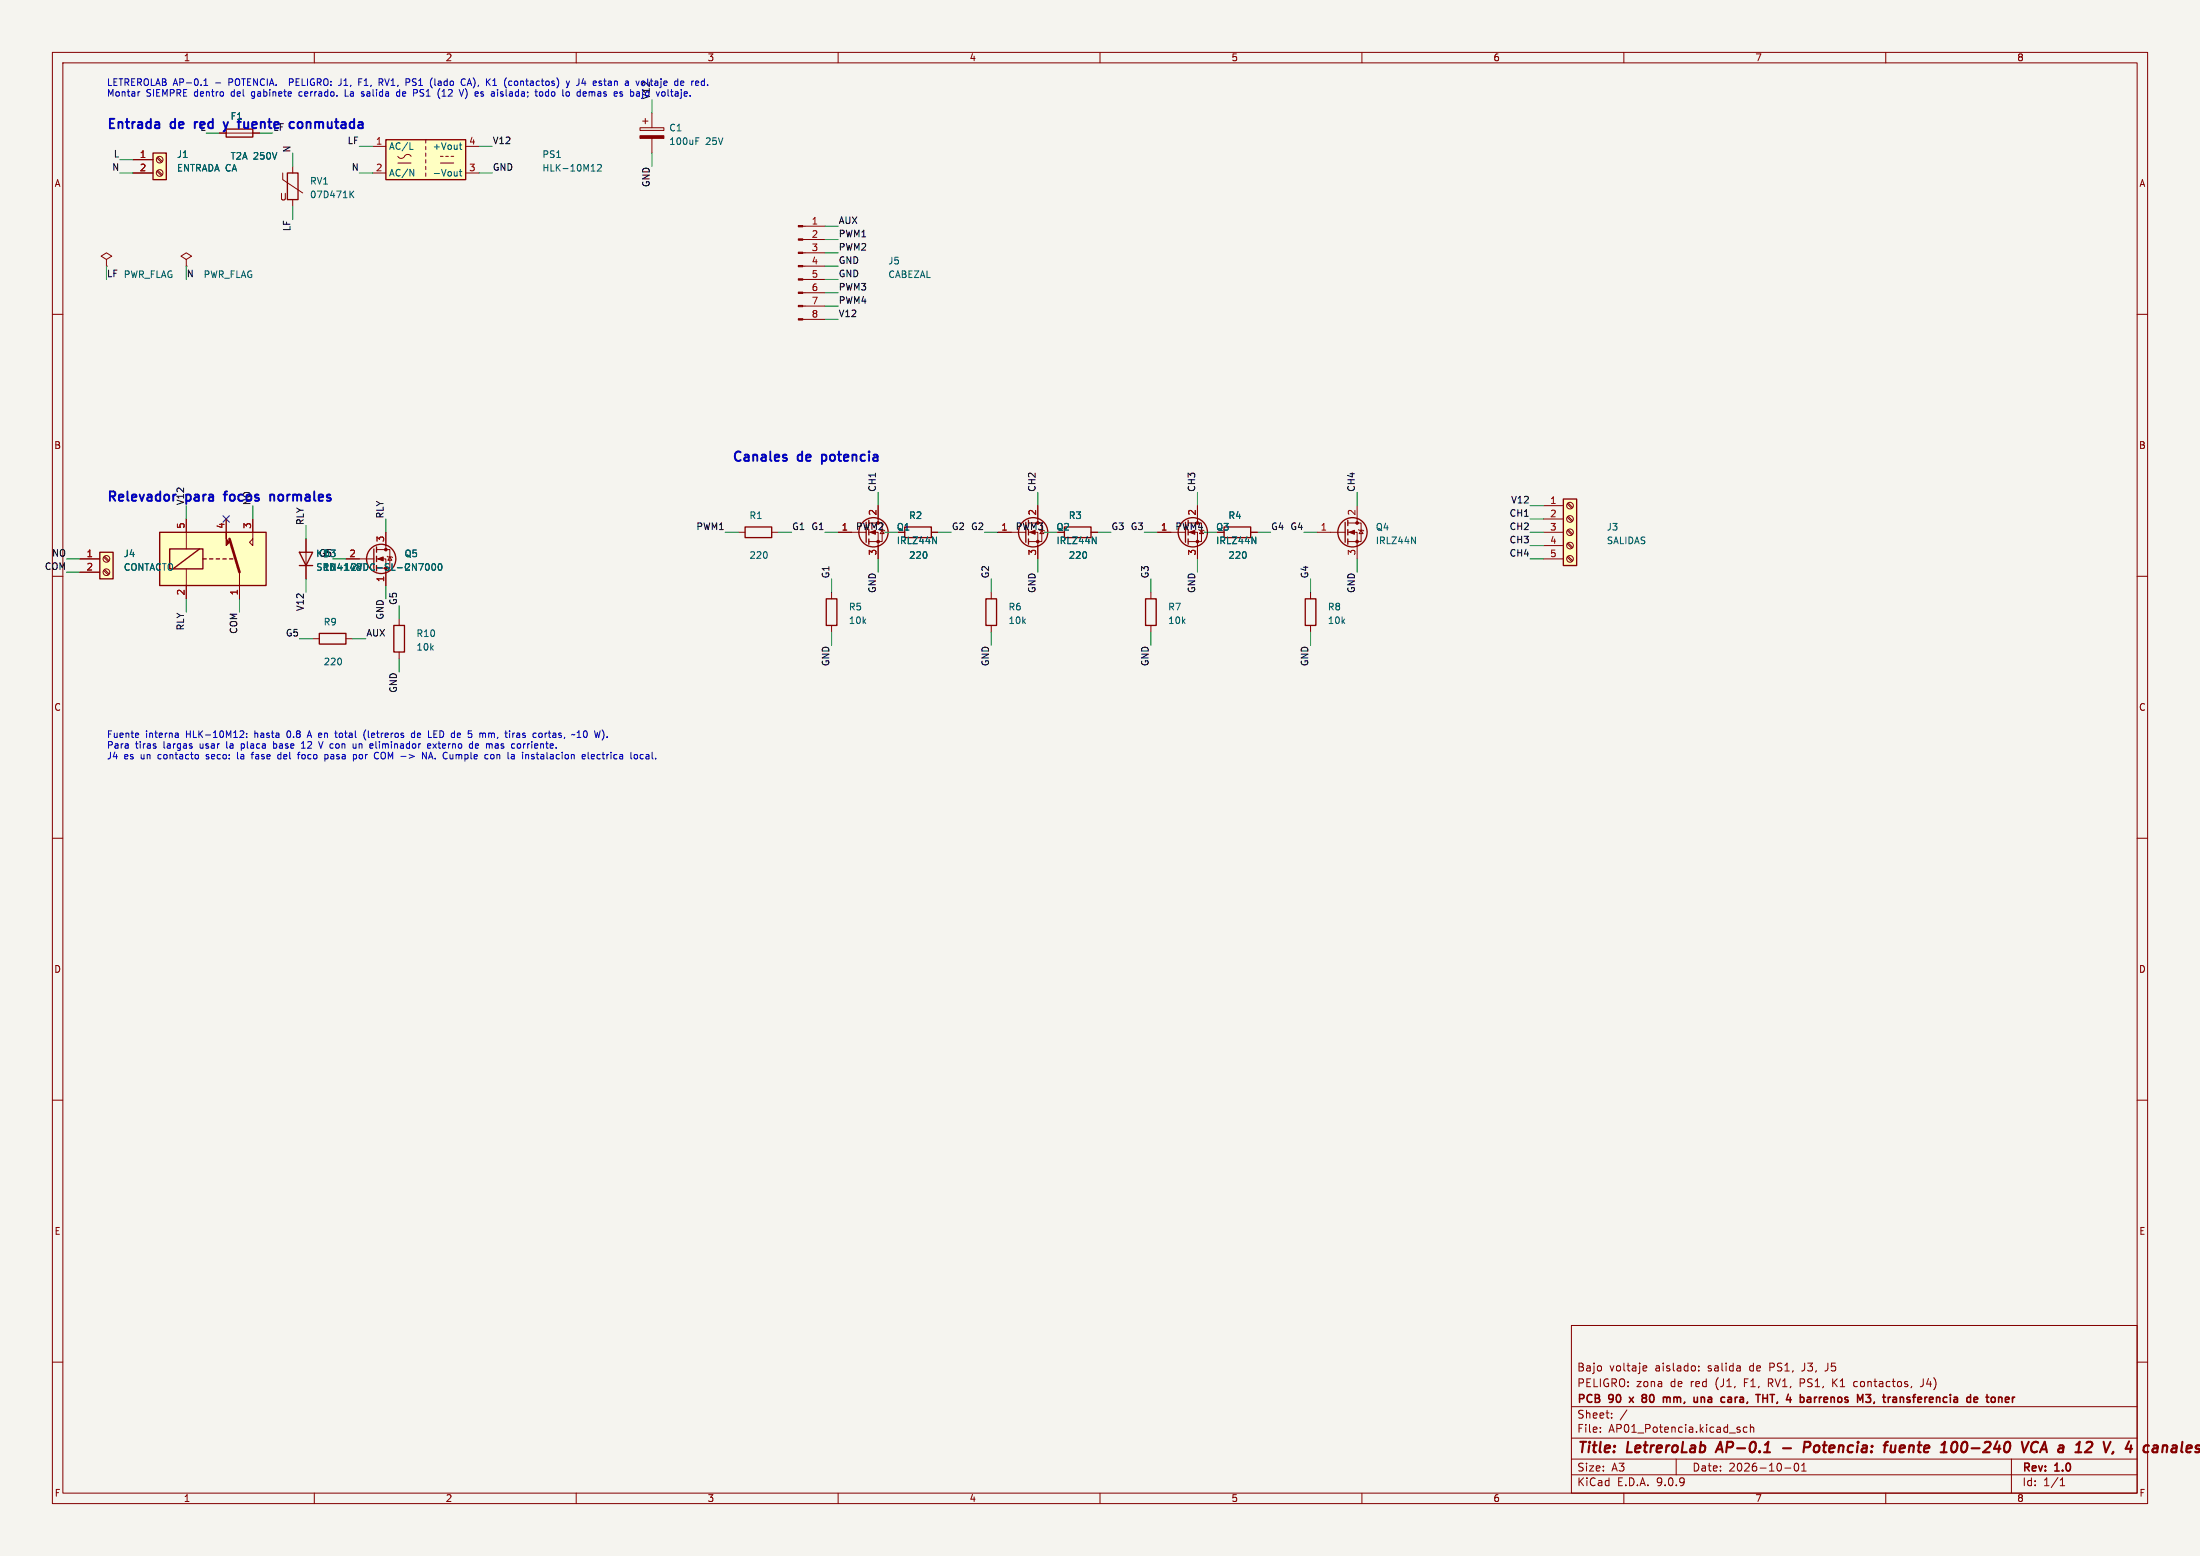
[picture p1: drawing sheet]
<svg xmlns="http://www.w3.org/2000/svg" width="420mm" height="297mm" viewBox="0 0 420 297" stroke-linecap="round" stroke-linejoin="round" font-family="sans-serif">
<path d="M0 0h420v297h-420z" fill="#f5f4ef" stroke="#f5f4ef" stroke-width=".19"/>
<g fill="none" stroke="#840000" stroke-width=".19">
<path d="M10 10h400v277h-400zM12 12h396v273h-396zM60 10v2M110 10v2M160 10v2M210 10v2M260 10v2M310 10v2M360 10v2M122.2 24.4h4.5v.5h-4.5zM122.7 23.1h1M123.2 22.6v1"/>
<path d="M124.5 21.6v2.8M124.5 26.4v2.8M10 60h2M408 60h2M10 110h2M141 101.6h1.2M147.3 101.6h1.3M408 110h2M10 160h2M408 160h2M10 210h2M408 210h2"/>
<path d="M300 253h108v32h-108zM10 260h2M300 278.5h108M300 274.5h108M300 268.5h108M305.5 273.2v.2M305.5 272.5v.1M307.7 270.5v.2M307.7 269.8v.1M310.6 269.1l-1.3 1.9M313.9 260.7l.4 .1 .1 .2-.7 .2M314.3 261.6l-.4 .1"/>
<path d="M320 278.5v3M324.3 261.5v.2M324.3 260.8v.1M331.8 272.9l.4 .1v.2l-.2 .2h-.3M331.8 272.4l.4 .1M333.5 272.5l-.4-.1-.3 .3 .1 .6h.6M334.2 272.5l.2-.1 .3 .1 .1 .9M334.2 271.9v1.5M342.7 279.4l.2-.1a.8 .8 0 0 1 .5 .7 .8 .8 0 0 1-.5 .8l-.2-.2-.2-.4zM343.7 264h.5M343.9 279.7l.5-.4v1.5M344.2 263.2h-.5v1.5"/>
<path d="M348.4 261.7h.1M349.9 263.2v1.5M350.1 263.8l.6 .9M350.7 263.2l-.8 .8M354.4 263.7l-.4 .1-.1 .2v.5l.5 .2M367.2 264.3a.48 .48 0 0 1-.6 .4M384 278.5v6.5M408 260h2M60 285v2M110 285v2M160 285v2M210 285v2"/>
<path d="M260 285v2M300 281.5h108M310 285v2M340.7 280.2h1.2M343.9 280.8h.9M360 285v2M393.3 283.6h.9M393.3 282.5l.4-.4v1.5"/>
</g>
<g fill="none" stroke="#840000" stroke-width=".4">
<path d="M328.4 275.2l-.9 2M340.4 276.4h1.5M344.4 276.3h.8a.55 .55 0 0 0 .4-.5 .55 .55 0 0 0-.3-.6h-.8l-.2 2M359.6 275.9h.8M360.3 275.2h.1M361 275.9v1.2a.57 .57 0 0 0 .7-.1M361.9 275.9l-.2 1.3M372.8 275.4a.46 .46 0 0 1 .5-.2 .46 .46 0 0 1 .3 .4 1.15 1.15 0 0 1-.7 1.6l-.2-.1a1.54 1.54 0 0 1 .1-1.7zM386 275.2l.4 2 .9-2M389.1 275.4a.88 .88 0 0 0-1 0 .88 .88 0 0 0-.4 .9 .69 .69 0 0 0 .3 .8 .69 .69 0 0 0 .9-.1M389.4 277.2l.9-2 .5 2M389.7 276.6h.9"/>
<path d="M401.6 275.2l.4 2 .9-2M405.8 276.5h1.2M412.9 275.9l-.1 1.3M413.2 275.9l-.3 .2M416.5 277.1l.2 .1M416.6 275.2l-.2 1.7"/>
</g>
<g fill="none" stroke="#840000" stroke-width=".3">
<path d="M311 266.7l.8 1M311.8 266.7l-.8 1M313.6 266.8h.2M313.6 267.6h.6M313.8 266.8h.2M313.8 266.8l-.2 .1M314 266.8l.2 .1M314.2 266.3l-.4-.1-.3 .3M314.2 266.8h-.2M317.8 266.7l.3 .1 .1 .1M318.2 266.9l.2-.2 .4 .1v.1M318.2 266.9v.8"/>
<path d="M324.8 266.7v1M325.3 266.8l-.3-.1-.2 .1M330 266.7h.3l.2 .2v.8M330.5 267.6l-.5 .1M330.5 267l-.5 .1M335.2 266.2h.8M335.6 266.2v1.5M336.5 266.2v1.5M336.5 266.9h.9M337.4 266.2v1.5M337.9 266.2h.9M338.3 266.2v1.5"/>
<path d="M344.3 266.8l.1 .2-.1 .6M347.3 266.7v1M347.8 266.7l-.3 .1-.2 .2M359.4 266.7h.6M364.1 267.1l.5 .2 .1 .2-.2 .2-.5-.1M364.1 266.8h.5M379.1 266.7h.6M379.4 267.6l.3 .1M380.3 266.8l.3-.1 .3 .3v.4l-.3 .3-.3-.1-.2-.2z"/>
</g>
<path d="M142.2 100.6h5.1v2h-5.1z" fill="none" stroke="#840000" stroke-width=".25"/>
<path d="M122.2 25.9h4.5v.5h-4.5z" fill="#840000" stroke="#840000" stroke-width=".19"/>
<path d="M132.9 26.9h.4M132.9 26.3h.6" fill="none" stroke="#006464" stroke-width=".19"/>
<path d="M29.2 29.2h2.5v5.1h-2.5z" fill="#ffffc2"/>
<path d="M29.2 29.2h2.5v5.1h-2.5z" fill="none" stroke="#840000" stroke-width=".25"/>
<g fill="none" stroke="#840000" stroke-width=".19">
<path d="M25.4 30.5h3.8M25.4 33h3.8M29.9 30.1l.9 .9M29.9 32.7l.9 .8M30.1 30l.9 .8M30.1 32.5l.9 .9"/>
<circle cx="30.5" cy="33" r=".63"/>
<circle cx="30.5" cy="30.5" r=".63"/>
</g>
<path d="M19 105.4h2.6v5.1h-2.6z" fill="#ffffc2"/>
<path d="M19 105.4h2.6v5.1h-2.6z" fill="none" stroke="#840000" stroke-width=".25"/>
<g fill="none" stroke="#840000" stroke-width=".19">
<path d="M20.3 49.5l1-.6-1-.6-1 .6 1 .6v1.3M20.3 50.8h.1M35.6 49.5l1-.6-1-.6-1.1 .6 1.1 .6v1.3M35.6 50.8h.1M15.2 106.7h3.8M15.2 109.2h3.8M19.8 106.3l.9 .9M19.8 108.9l.9 .8M20 106.2l.8 .8M20 108.7l.8 .9"/>
<circle cx="20.3" cy="106.7" r=".63"/>
<circle cx="20.3" cy="109.2" r=".63"/>
</g>
<path d="M298.4 95.3h2.6v12.7h-2.6z" fill="#ffffc2"/>
<g fill="none" stroke="#840000" stroke-width=".25">
<path d="M165.4 99.7v3.8M165.9 99.3v1M195.8 99.7v3.8M196.3 99.3v1M226.3 99.7v3.8M226.8 99.3v1M256.8 99.7v3.8M257.3 99.3v1M298.4 95.3h2.6v12.7h-2.6zM71.4 104.8v3.8M71.9 104.4v1M71.9 106.2v1"/>
<path d="M75.2 119.4h2v5.1h-2zM157.7 114.3h2.1v5.1h-2.1zM165.9 101.1v1M165.9 102.9v1M172.7 100.6h5.1v2h-5.1zM188.2 114.3h2v5.1h-2zM196.3 101.1v1M196.3 102.9v1M203.2 100.6h5.1v2h-5.1zM218.7 114.3h2v5.1h-2zM226.8 101.1v1M226.8 102.9v1"/>
<path d="M233.7 100.6h5.1v2h-5.1zM249.2 114.3h2v5.1h-2zM257.3 101.1v1M257.3 102.9v1M61 120.9h5v2h-5z"/>
<circle cx="72.8" cy="106.7" r="2.79"/>
<circle cx="166.8" cy="101.6" r="2.79"/>
<circle cx="197.2" cy="101.6" r="2.79"/>
<circle cx="227.7" cy="101.6" r="2.79"/>
<circle cx="258.2" cy="101.6" r="2.79"/>
</g>
<g fill="none" stroke="#840000" stroke-width=".19">
<path d="M153.3 43.2h4.2M153.3 45.7h4.2M153.3 48.3h4.2M153.3 50.8h4.2M153.3 53.3h4.2M153.3 55.9h4.2M153.3 58.4h4.2M153.3 61h4.2M165.9 99.8h2.5v3.6h-2.5M167.6 96.5v3.3M196.3 99.8h2.6v3.6h-2.6M198.1 96.5v3.3"/>
<path d="M226.8 99.8h2.6v3.6h-2.6M228.6 96.5v3.3M257.3 99.8h2.5v3.6h-2.5M259.1 96.5v3.3M294.6 96.5h3.8M294.6 99.1h3.8M299.2 96.2l.9 .8M299.2 98.7l.9 .9M299.4 96l.8 .9M299.4 98.6l.8 .8M66 106.7h5.4M71.9 104.9h2.5v3.6h-2.5"/>
<path d="M71.9 106.7h1.8v5.1M73.7 101.6v3.3M73.9 106.2l1 .2M74.4 106.3l.4 .6h-.8zM76.2 118.1v1.3M158.7 113v1.3M158.7 119.4v1.3M160 101.6h5.4M165.9 101.6h1.7v5.1M177.8 101.6h1.3M189.2 113v1.3M189.2 119.4v1.3"/>
<path d="M190.5 101.6h5.3M196.3 101.6h1.8v5.1M208.3 101.6h1.2M219.7 113v1.3M219.7 119.4v1.3M221 101.6h5.3M226.8 101.6h1.8v5.1M238.8 101.6h1.2M250.2 113v1.3M250.2 119.4v1.3M251.5 101.6h5.3M257.3 101.6h1.8v5.1"/>
<path d="M259.3 101.1l1 .2M259.8 101.2l.4 .7h-.7zM294.6 101.6h3.8M294.6 104.1h3.8M294.6 106.7h3.8M299.2 101.3l.9 .8M299.2 103.8l.9 .8M299.2 106.3l.9 .9M299.4 101.1l.8 .8M299.4 103.6l.8 .9M299.4 106.2l.8 .8M59.7 121.9h1.3"/>
<path d="M66 121.9h1.3M76.2 124.5v1.2"/>
<circle cx="299.7" cy="99.1" r=".63"/>
<circle cx="299.7" cy="96.5" r=".63"/>
<circle cx="299.7" cy="106.7" r=".63"/>
<circle cx="299.7" cy="101.6" r=".63"/>
<circle cx="299.7" cy="104.1" r=".63"/>
</g>
<g fill="#840000" stroke="#840000" stroke-width=".19">
<path d="M257.6 101.6l1-.4v.8z"/>
<path d="M227.1 101.6l1-.4v.8z"/>
<path d="M152.4 43.1h.9v.2h-.9z"/>
<path d="M152.4 45.6h.9v.2h-.9z"/>
<path d="M152.4 48.1h.9v.3h-.9z"/>
<path d="M152.4 50.7h.9v.2h-.9z"/>
<path d="M152.4 53.2h.9v.3h-.9z"/>
<path d="M152.4 55.8h.9v.2h-.9z"/>
<path d="M152.4 58.3h.9v.2h-.9z"/>
<path d="M152.4 60.8h.9v.3h-.9z"/>
<path d="M166.1 101.6l1-.4v.8z"/>
<path d="M196.6 101.6l1-.4v.8z"/>
<path d="M72.1 106.7l1.1-.4v.8z"/>
<circle cx="259.1" cy="99.8" r=".25"/>
<circle cx="259.1" cy="103.4" r=".25"/>
<circle cx="228.6" cy="103.4" r=".25"/>
<circle cx="167.6" cy="103.4" r=".25"/>
<circle cx="198.1" cy="103.4" r=".25"/>
<circle cx="73.7" cy="104.9" r=".25"/>
</g>
<path d="M83.8 107.7l.1-.1a.68 .68 0 0 1 .5 .6 .68 .68 0 0 1-.5 .7l-.1-.1M178 102.5l.8 1.3v-1.3M208.5 102.5l.8 1.3v-1.3M239 102.5l.7 1.3v-1.3M269.5 102.5l.7 1.3v-1.3" fill="none" stroke="#006464" stroke-width=".19"/>
<path d="M30.5 101.6h20.3v10.2h-20.3z" fill="#ffffc2"/>
<path d="M41.9 25.4h6.4M35.6 99.1v5.7M43.2 99.1v2.5M48.3 99.1v5l-.7-.6 .7-.6M35.6 108.6v5.7M45.7 109.2v5.1M58.4 102.9v7.6" fill="none" stroke="#840000" stroke-width=".19"/>
<path d="M43.2 24.6h5.1v1.6h-5.1zM30.5 101.6h20.3v10.2h-20.3zM32.4 104.8h6.3v3.8h-6.3zM38.1 104.8l-5.1 3.8M38.7 106.7h.7M40 106.7h.6M41.3 106.7h.6M42.5 106.7h.7M43.8 106.7h.6M57.1 105.4h2.6l-1.3 2.6zM57.1 108h2.6" fill="none" stroke="#840000" stroke-width=".25"/>
<path d="M43.8 102.9l1.9 6.3" fill="none" stroke="#840000" stroke-width=".51"/>
<path d="M43.2 101.6v1.3l.6 .6-.6 .6z" fill="#840000" stroke="#840000" stroke-width=".19"/>
<path d="M75.9 108.4h.9" fill="none" stroke="#006464" stroke-width=".19"/>
<path d="M73.7 26.7h15.2v7.6h-15.2z" fill="#ffffc2"/>
<path d="M54.9 33h2v5.1h-2zM73.7 26.7h15.2v7.6h-15.2z" fill="none" stroke="#840000" stroke-width=".25"/>
<g fill="none" stroke="#840000" stroke-width=".19">
<path d="M25.4 33h3.8M25.4 30.5h3.8M41.9 25.4h1.3M54 33v1.3l3.8 2.5M55.9 31.8v1.2M55.9 38.1v1.3M71.1 27.9h2.6M71.1 33h2.6M75.9 29.8a.83 .83 0 0 0 .9 .4 .83 .83 0 0 0 .6-.6 .73 .73 0 0 1 1.1 .2M75.9 31.1h2.6M81.3 26.7v.6M81.3 27.9v.7"/>
<path d="M81.3 29.2v.6M81.3 30.5v.6M81.3 31.8v.6M81.3 33v.7M84.1 31.1h2.5M84.1 29.8h.5M85.1 29.8h.5M86.1 29.8h.5M88.9 27.9h2.5M88.9 33h2.5M35.6 99.1v2.5M43.2 99.1v2.5"/>
<path d="M48.3 99.1v2.5M167.6 96.5v2.6M198.1 96.5v2.6M228.6 96.5v2.6M15.2 106.7h3.8M15.2 109.2h3.8M35.6 111.8v2.5M45.7 111.8v2.5M58.4 102.9v2.5M58.4 108v2.5M66 106.7h2.6M73.7 101.6v2.5"/>
<path d="M73.7 109.2v2.6M160 101.6h2.6M167.6 104.1v2.6M177.8 101.6h1.3M190.5 101.6h2.5M198.1 104.1v2.6M208.3 101.6h1.2M221 101.6h2.5M228.6 104.1v2.6M238.8 101.6h1.2"/>
</g>
<g fill="none" stroke="#006464" stroke-width=".19">
<path d="M67 37l.5 .7M67.5 36.5l-.7 .7M78.3 28.5h.6M78.3 32.3l.7 1.3v-1.3M87.7 27.7h.5M87.7 32.8h.5M87.9 27.2v1.1l.3 .2M87.9 32.3v1.1l.3 .2M112.9 32.7h.7M114.1 31.5l.5-.1 .2 .4-.8 .9h.8M75.9 108.4h.9M83.8 107.7l.1-.1a.68 .68 0 0 1 .5 .6 .68 .68 0 0 1-.5 .7l-.1-.1"/>
<path d="M178 102.5l.8 1.3v-1.3M208.5 102.5l.8 1.3v-1.3M239 102.5l.7 1.3v-1.3"/>
</g>
<g fill="none" stroke="#009600" stroke-width=".19">
<path d="M124.5 19.1v2.5M22.9 30.5h2.5M22.9 33h2.5M55.9 29.2v2.6M55.9 39.4v2.5M68.6 33h2.5M68.6 27.9h2.5M91.4 33h2.6M91.4 27.9h2.6M124.5 29.2v2.6M20.3 50.8v2.5M35.6 50.8v2.5"/>
<path d="M157.5 58.4h2.5M157.5 55.9h2.5M157.5 53.3h2.5M157.5 50.8h2.5M157.5 45.7h2.5M157.5 43.2h2.5M157.5 48.3h2.5M157.5 61h2.5M35.6 96.5v2.6M48.3 96.5v2.6M73.7 99.1v2.5M167.6 94v2.5"/>
<path d="M198.1 94v2.5M228.6 94v2.5M259.1 94v2.5M292.1 99.1h2.5M292.1 96.5h2.5M12.7 109.2h2.5M12.7 106.7h2.5M35.6 114.3v2.5M45.7 114.3v2.5M58.4 100.3v2.6M58.4 110.5v2.5M63.5 106.7h2.5"/>
<path d="M73.7 111.8v2.5M76.2 115.6v2.5M138.4 101.6h2.6M148.6 101.6h2.5M157.5 101.6h2.5M158.7 110.5v2.5M167.6 106.7v2.5M168.9 101.6h2.5M179.1 101.6h2.5M188 101.6h2.5M189.2 110.5v2.5M198.1 106.7v2.5"/>
<path d="M199.4 101.6h2.5M209.5 101.6h2.6M218.4 101.6h2.6M219.7 110.5v2.5M228.6 106.7v2.5M229.9 101.6h2.5M240 101.6h2.6M248.9 101.6h2.6M250.2 110.5v2.5M259.1 106.7v2.5M292.1 101.6h2.5M292.1 106.7h2.5"/>
<path d="M292.1 104.1h2.5M57.1 121.9h2.6M67.3 121.9h2.5M76.2 125.7v2.6M158.7 120.7v2.5M189.2 120.7v2.5M219.7 120.7v2.5M250.2 120.7v2.5"/>
</g>
<path d="M42.6 98.5l1.2 1.2M43.8 98.5l-1.2 1.2" fill="none" stroke="#000084" stroke-width=".19"/>
<g fill="none" stroke="#0000c2" stroke-width=".36">
<path d="M21.8 22.7h-.8v1.8M24.2 22.7v1.5M28.8 22.7v1.8M33.4 22.7v1.8M37.2 23.3v1.2M37.3 23.4l-.1 .2M40.6 22.7v1.8M42.7 23.3l.4 1.2M43.1 24.5l-.2 .4-.2 .2M43.5 23.3l-.4 1.2M45.6 22.9v1.6M46.6 23.3v.9l.1 .2 .4 .1"/>
<path d="M51.4 22.7v1.5M56 23.3l.1 .1M56.1 24.4l-.1 .1M57.6 23.4l-.4-.1-.4 .3v.5l.2 .3h.6M64.2 22.7v1.5M67.6 22.7v1.8M21.9 94l-.2-.2h-.7v1.8M24.3 93.8v1.5M30.6 93.8v1.8M33.4 94.4l-.2 .1M42.7 94.4h.7M43.4 93.8l-.4 .1-.1 .2"/>
<path d="M51.6 94.6l.2-.2 .5 .1 .1 1.1M51.6 94.4v1.2M60 93.8v1.5M141.4 86.3h-.1a.65 .65 0 0 0-.8 .1M147.1 86.2v1.5M150 87.4l.2 .2-.2 .4M150 86.8l.1 .1M153.1 86.2v1.8M156.9 86.8v1.8M156.9 87.9l.2 .1M157.1 86.8l-.2 .1M160.2 86.2v1.5"/>
<path d="M165.9 86.2v.1"/>
</g>
<g fill="none" stroke="#0000c2" stroke-width=".19">
<path d="M26.7 17.5l-.3 .1M38.9 16.3h.8M38.9 15.4l.4-.4v1.3M55.3 15.7h.4M55.7 15h-.4v1.3M57.3 17.5l-.2 .3v.3l.2 .3M65.1 16.1l-.5 .2M65.9 17.1v1.3h.6M68.5 15.6h.4M69.1 15h-.6v1.3M69.2 17.9l.3 .2M69.5 18.2l-.4 .2"/>
<path d="M72.4 15h.5l.2 .3-.1 .3-.6 .1M72.7 15.7l.4 .6M75.8 17.6l-.1 .2 .1 .4 .1 .2 .4-.1M76.3 17.1v1.3M77.5 15h.5l.2 .3-.1 .3-.6 .1M79.7 17.3l-.1 .3-.2 .2M83 15v1.1l.2 .2M84.4 18.4h.7M88.3 15.1l.5 .1M88.5 17.1l-.4 1.3M88.8 16.9l.3 .5M88.8 16.2l-.5 .1"/>
<path d="M89.1 18.3l-.3 .5M89.3 15.9h.6M89.6 15l-.4 1.3M91.8 17.9l.5 .1M92.3 18.3l-.4 .1M94.1 16.3h.7M94.4 15l-.3 .4M97.2 16.3h.5M97.2 15.5h.5M103 17.6v.5l.2 .3 .3-.1 .1-.2v-.5M104.2 17.6v.6M108.1 15.5l.3 .8"/>
<path d="M108.4 16.3l-.3 .4M108.7 15.5l-.3 .8M110 16.3h.2M110.5 15v.9M111.4 15l-.3 .9M112.5 17.5v.9M112.5 17.6h.1M115.2 15.5h.5M115.4 15v1.1l.3 .2M120.4 17.1v1.3M121.4 15.5l.3 .8 .3-.8M123.7 15v1.1"/>
<path d="M127.5 18.2l.2 .2M128.2 17.1v1.1l.2 .2M130.4 15.5l.1 .3-.6 .1M130.5 16.3h-.1M135.1 16.2v.1M26.3 139.9l.2 .3-.6 .1M33.6 139.9l.4 .1v.8M45.9 139.6l.4-.1 .2 .4-.7 .9h.7M47.1 140v.1M59.1 139.5l-.5 1.3M63.9 139.9h.5M69.8 139.3a1.46 1.46 0 0 0 0 2"/>
<path d="M79.1 140l-.3-.1-.3 .3 .2 .5h.4M79.1 139.5v1.3M83.4 139.5h-.6v1.3h.6M93.3 139.9v.9M93.4 140h-.1M96.6 139.5v1.1M97.3 139.5v.1M97.9 139.9v.9M98.3 139.9l-.4 .3M110.2 139.9l.3-.4v1.3M111.7 139.5a.79 .79 0 0 0 0 1.3M26.4 140.7l-.1 .1"/>
<path d="M29.7 142.5v.3M34 140.7l-.4 .1M34 140.2l-.4 .1M36.6 142.5v.3M37.7 144l.2 .3v.3l-.2 .3M45.3 143.6v1.1l.2 .2M46.1 142v1.2M46.1 142.8h.1M46.2 142h-.1M47.1 140.7v.1M48.1 143.8v1.1M52.2 141.5v1.3"/>
<path d="M52.2 142.8h.4M52.6 142h-.4M53.6 144.1l-.3-.1-.3 .3 .1 .5h.5M56.8 144h.4M57.6 142.8h.7M57.8 141.7l-.2 .2M57.9 141.5v1.3M58.8 140.4h.6M60.8 141.5l.4 1.3 .5-1.3M62 144.1l.4-.1 .2 .3-.1 .5h-.5M64.1 140.7l.3 .1M67.8 144l.3 .3v.3l-.3 .3"/>
<path d="M68 142v.8M68 142.7l-.2 .1M68.6 144.1v.6M71.8 141.5v1.1l.1 .2M72 143.6l-.4 .2M72.8 143.8a.98 .98 0 0 0 .1 1M80.7 143.6l.7 1.3v-1.3M81.6 142.4l.6-.1v-.3h-.4l-.2 .2 .1 .6h.5M81.8 144.9l.4-1.3 .4 1.3M81.9 144.5h.6M82.6 142l.7 .8M82.8 140.1h.5"/>
<path d="M83.3 142l-.7 .8M86.5 144v.9M86.5 144.7l-.2 .2M90.1 142h.1M90.2 141.5v1.3M90.2 142.8h-.1M91.4 142.2l-.2-.2-.4 .2v.6h.5M91.4 142.3l-.6 .1M93.7 144.1l.4-.1 .2 .3-.1 .5-.3 .1-.2-.2M95 142.3h-.3l-.2 .2 .1 .3h.4M97 143.6v1.1M99.2 142l.2 .2v.4l-.2 .2"/>
<path d="M101.6 144.4l.3 .1 .1 .2-.4 .2M101.6 144l.3 .1M102.8 140.2l.3-.3 .3 .1 .1 .2-.1 .5-.3 .1-.3-.3M110.2 140.8h.7M111.6 144l.1 .3-.6 .1M111.7 144.8l-.1 .1M112.3 143.6v1.1l.2 .2M112.9 144.4l.6-.1-.1-.2-.3-.1-.2 .2v.6h.5M115.9 140.7v.1M121.6 144.1l.1 .2-.1 .5M122.8 144.1l-.4-.1-.2 .3 .1 .5h.5M123.5 144l-.2 .1"/>
<path d="M123.5 144.4l-.2 .2 .2 .3"/>
</g>
<g font-size="2.8" fill="#840000">
<text x="301" y="277.9">Title:</text>
<text x="310.6" y="277.9">LetreroLab</text>
<text x="328.7" y="277.9">AP-0.1</text>
<text x="346.8" y="277.9">Potencia:</text>
<text x="363" y="277.9">fuente</text>
<text x="374.6" y="277.9">100-240</text>
<text x="390.9" y="277.9">VCA a</text>
<text x="402.8" y="277.9">12</text>
<text x="408.9" y="277.9">V,</text>
<text x="413.9" y="277.9">4</text>
<text x="418.1" y="277.9">ca</text>
</g>
<g font-size="2.5" fill="#0000c2">
<text x="20.3" y="25.5">Entrada</text>
<text x="32.7" y="25.5">de</text>
<text x="38" y="25.5">red</text>
<text x="58.3" y="25.5">conmutada</text>
<text x="139.7" y="89">Canales</text>
<text x="152.4" y="89">de</text>
<text x="157.7" y="89">potencia</text>
<text x="20.3" y="96.6">Relevador</text>
<text x="35.6" y="96.6">para</text>
<text x="43.7" y="96.6">focos</text>
<text x="53.1" y="96.6">normales</text>
</g>
<text font-size="2.5" fill="#840000" x="47.8" y="25.5">fuente</text>
<g font-size="2.1" fill="#840000">
<text x="301" y="262">Bajo</text>
<text x="307.2" y="262">voltaje</text>
<text x="316" y="262">aislado:</text>
<text x="326.2" y="262">salida</text>
<text x="334.3" y="262">de</text>
<text x="338.2" y="262">PS1,</text>
<text x="344.6" y="262">J3,</text>
<text x="349.2" y="262">J5</text>
<text x="301" y="268.2">PCB</text>
<text x="301" y="265">PELIGRO:</text>
<text x="307.2" y="268.2">90</text>
<text x="311.8" y="268.2">x</text>
<text x="312.4" y="265">zona</text>
<text x="314.8" y="268.2">80</text>
<text x="318.9" y="265">de</text>
<text x="319.4" y="268.2">mm,</text>
<text x="322.9" y="265">red</text>
<text x="325.8" y="268.2">una</text>
<text x="327.8" y="265">(J1,</text>
<text x="331.7" y="268.2">cara,</text>
<text x="333.3" y="265">F1,</text>
<text x="338.1" y="265">RV1,</text>
<text x="339" y="268.2">THT,</text>
<text x="344.3" y="265">PS1,</text>
<text x="345.4" y="268.2">4</text>
<text x="348.5" y="268.2">barrenos</text>
<text x="350.7" y="265">K1</text>
<text x="354.9" y="265">contactos,</text>
<text x="360.1" y="268.2">M3,</text>
<text x="365.7" y="268.2">transferencia</text>
<text x="367.8" y="265">J4)</text>
<text x="382.2" y="268.2">de</text>
<text x="301" y="273.7">File:</text>
<text x="301" y="271">Sheet:</text>
<text x="307.1" y="273.7">AP01_Potencia.kicad_sch</text>
<text x="301" y="281.1">Size:</text>
<text x="307.6" y="281.1">A3</text>
<text x="323" y="281.1">Date:</text>
<text x="330" y="281.1">2026-10-01</text>
<text x="386" y="281.3">Rev:</text>
<text x="392.4" y="281.3">1.0</text>
<text x="301" y="283.9">KiCad</text>
<text x="308.7" y="283.9">E.D.A.</text>
<text x="316.3" y="283.9">9.0.9</text>
<text x="386" y="283.9">Id:</text>
<text x="390.1" y="283.9">1/1</text>
</g>
<g font-size="1.8" fill="#840000">
<text x="35" y="11.9">1</text>
<text x="85" y="11.9">2</text>
<text x="135" y="11.9">3</text>
<text x="185" y="11.9">4</text>
<text x="235" y="11.9">5</text>
<text x="285" y="11.9">6</text>
<text x="335" y="11.9">7</text>
<text x="385" y="11.9">8</text>
<text x="10.3" y="35.9">A</text>
<text x="408.3" y="35.9">A</text>
<text x="53.3" y="38.5">U</text>
<text x="10.3" y="85.9">B</text>
<text x="408.2" y="85.9">B</text>
<text x="171.1" y="101.5">Q1</text>
<text x="201.6" y="101.5">Q2</text>
<text x="232.1" y="101.5">Q3</text>
<text x="10.3" y="135.9">C</text>
<text x="408.2" y="135.9">C</text>
<text x="10.3" y="185.9">D</text>
<text x="408.2" y="185.9">D</text>
<text x="10.3" y="235.9">E</text>
<text x="408.3" y="235.9">E</text>
<text x="10.3" y="285.9">F</text>
<text x="35" y="286.9">1</text>
<text x="85" y="286.9">2</text>
<text x="135" y="286.9">3</text>
<text x="185" y="286.9">4</text>
<text x="235" y="286.9">5</text>
<text x="285" y="286.9">6</text>
<text x="335" y="286.9">7</text>
<text x="385" y="286.9">8</text>
<text x="408.3" y="285.9">F</text>
</g>
<g font-size="1.8" fill="#0000c2">
<text x="20.3" y="16.7">LETREROLAB AP-0.1</text>
<text x="41.2" y="16.7">-</text>
<text x="43.9" y="16.7">POTENCIA.</text>
<text x="55.9" y="16.7">PELIGRO:</text>
<text x="65.6" y="16.7">J1,</text>
<text x="69.5" y="16.7">F1,</text>
<text x="73.6" y="16.7">RV1,</text>
<text x="78.9" y="16.7">PS1</text>
<text x="83.8" y="16.7">(lado</text>
<text x="89.9" y="16.7">CA),</text>
<text x="94.9" y="16.7">K1</text>
<text x="98.6" y="16.7">(contactos)</text>
<text x="110.7" y="16.7">y</text>
<text x="112.8" y="16.7">J4</text>
<text x="116.2" y="16.7">estan</text>
<text x="122.5" y="16.7">a</text>
<text x="124.8" y="16.7">voltaje</text>
<text x="132.3" y="16.7">de</text>
<text x="20.3" y="18.8">Montar</text>
<text x="27.9" y="18.8">SIEMPRE</text>
<text x="37.2" y="18.8">dentro</text>
<text x="44.4" y="18.8">del</text>
<text x="48.5" y="18.8">gabinete</text>
<text x="57.7" y="18.8">cerrado.</text>
<text x="66.7" y="18.8">La</text>
<text x="70.1" y="18.8">salida</text>
<text x="77" y="18.8">de</text>
<text x="80.4" y="18.8">PS1</text>
<text x="85.2" y="18.8">(12</text>
<text x="89.7" y="18.8">V)</text>
<text x="92.8" y="18.8">es</text>
<text x="96.1" y="18.8">aislada;</text>
<text x="104.7" y="18.8">todo</text>
<text x="110.1" y="18.8">lo</text>
<text x="113.1" y="18.8">demas</text>
<text x="120.4" y="18.8">es</text>
<text x="123.6" y="18.8">bajo</text>
<text x="124.1" y="19.1" transform="rotate(-90 124.1 19.1)">V12</text>
<text x="128.9" y="18.8">voltaje.</text>
<text x="38.1" y="25.1">L</text>
<text x="52.1" y="25.1">LF</text>
<text x="35.2" y="96.5" transform="rotate(-90 35.2 96.5)">V12</text>
<text x="47.9" y="96.5" transform="rotate(-90 47.9 96.5)">NO</text>
<text x="20.3" y="141.2">Fuente</text>
<text x="20.3" y="143.2">Para</text>
<text x="25.8" y="143.2">tiras</text>
<text x="27.8" y="141.2">interna</text>
<text x="31.3" y="143.2">largas</text>
<text x="35.6" y="141.2">HLK-10M12:</text>
<text x="38.4" y="143.2">usar</text>
<text x="43.7" y="143.2">la</text>
<text x="46.7" y="143.2">placa</text>
<text x="48.9" y="141.2">hasta</text>
<text x="53" y="143.2">base</text>
<text x="55.2" y="141.2">0.8</text>
<text x="58.6" y="143.2">12</text>
<text x="59.4" y="141.2">A en</text>
<text x="62.2" y="143.2">V con</text>
<text x="65.1" y="141.2">total</text>
<text x="69" y="143.2">un</text>
<text x="70.7" y="141.2">(letreros</text>
<text x="72.5" y="143.2">eliminador</text>
<text x="80" y="141.2">de</text>
<text x="83.4" y="141.2">LED de</text>
<text x="83.7" y="143.2">externo</text>
<text x="91.5" y="141.2">5</text>
<text x="91.9" y="143.2">de</text>
<text x="93.8" y="141.2">mm,</text>
<text x="95.3" y="143.2">mas</text>
<text x="99" y="141.2">tiras</text>
<text x="100.4" y="143.2">corriente.</text>
<text x="104.5" y="141.2">cortas,</text>
<text x="112.2" y="141.2">~10</text>
<text x="20.3" y="145.3">J4</text>
<text x="23.7" y="145.3">es</text>
<text x="27" y="145.3">un</text>
<text x="30.4" y="145.3">contacto</text>
<text x="39.8" y="145.3">seco:</text>
<text x="45.9" y="145.3">la</text>
<text x="48.9" y="145.3">fase</text>
<text x="54.1" y="145.3">del</text>
<text x="58.2" y="145.3">foco</text>
<text x="63.5" y="145.3">pasa</text>
<text x="69.1" y="145.3">por</text>
<text x="73.4" y="145.3">COM -&gt;</text>
<text x="82.9" y="145.3">NA.</text>
<text x="87.1" y="145.3">Cumple</text>
<text x="95.3" y="145.3">con</text>
<text x="99.8" y="145.3">la</text>
<text x="102.8" y="145.3">instalacion</text>
<text x="114.4" y="145.3">electrica</text>
<text x="123.9" y="145.3">local.</text>
</g>
<g font-size="1.8" fill="#006464">
<text x="43.9" y="23.1">F1</text>
<text x="74.2" y="28.8">AC/L</text>
<text x="82.5" y="28.8">+Vout</text>
<text x="127.7" y="25.3">C1</text>
<text x="127.7" y="27.9">100uF</text>
<text x="134.7" y="27.9">25V</text>
<text x="33.7" y="30.3">J1</text>
<text x="33.7" y="32.9">ENTRADA CA</text>
<text x="43.9" y="30.7">T2A 250V</text>
<text x="59.1" y="35.4">RV1</text>
<text x="74.2" y="33.9">AC/N</text>
<text x="82.5" y="33.9">-Vout</text>
<text x="103.4" y="30.3">PS1</text>
<text x="103.4" y="32.9">HLK-10M12</text>
<text x="59.1" y="38">07D471K</text>
<text x="38.8" y="53.3">PWR_FLAG</text>
<text x="169.5" y="50.7">J5</text>
<text x="169.5" y="53.3">CABEZAL</text>
<text x="143" y="99.3">R1</text>
<text x="173.5" y="99.3">R2</text>
<text x="203.9" y="99.3">R3</text>
<text x="234.4" y="99.3">R4</text>
<text x="262.5" y="101.5">Q4</text>
<text x="306.6" y="101.5">J3</text>
<text x="23.5" y="106.5">J4</text>
<text x="60.3" y="106.5">K1</text>
<text x="61.6" y="106.5">D3</text>
<text x="77.1" y="106.5">Q5</text>
<text x="143" y="106.9">220</text>
<text x="171.1" y="104.1">IRLZ44N</text>
<text x="173.5" y="106.9">220</text>
<text x="201.6" y="104.1">IRLZ44N</text>
<text x="203.9" y="106.9">220</text>
<text x="232.1" y="104.1">IRLZ44N</text>
<text x="234.4" y="106.9">220</text>
<text x="262.5" y="104.1">IRLZ44N</text>
<text x="306.6" y="104.1">SALIDAS</text>
<text x="23.5" y="109.1">CONTACTO</text>
<text x="60.3" y="109.1">SRD-12VDC-SL-C</text>
<text x="61.6" y="109.1">1N4148</text>
<text x="77.1" y="109.1">2N7000</text>
<text x="61.7" y="119.6">R9</text>
<text x="162" y="116.7">R5</text>
<text x="162" y="119.3">10k</text>
<text x="192.4" y="116.7">R6</text>
<text x="192.4" y="119.3">10k</text>
<text x="222.9" y="116.7">R7</text>
<text x="222.9" y="119.3">10k</text>
<text x="253.4" y="116.7">R8</text>
<text x="253.4" y="119.3">10k</text>
<text x="79.4" y="124.4">10k</text>
<text x="79.4" y="121.8">R10</text>
<text x="61.7" y="127.2">220</text>
</g>
<g font-size="1.8" fill="#0f0f0f">
<text x="55.5" y="29.2" transform="rotate(-90 55.5 29.2)">N</text>
<text x="66.3" y="27.6">LF</text>
<text x="94" y="27.6">V12</text>
<text x="21.3" y="32.7">N</text>
<text x="21.6" y="30.1">L</text>
<text x="67" y="32.7">N</text>
<text x="94" y="32.7">GND</text>
<text x="124.1" y="35.8" transform="rotate(-90 124.1 35.8)">GND</text>
<text x="55.5" y="44.2" transform="rotate(-90 55.5 44.2)">LF</text>
<text x="160" y="45.4">PWM1</text>
<text x="160" y="42.8">AUX</text>
<text x="160" y="47.9">PWM2</text>
<text x="20.3" y="53">LF PWR_FLAG</text>
<text x="35.6" y="53">N</text>
<text x="160" y="50.5">GND</text>
<text x="160" y="53">GND</text>
<text x="160" y="55.5">PWM3</text>
<text x="160" y="58.1">PWM4</text>
<text x="160" y="60.6">V12</text>
<text x="167.3" y="94" transform="rotate(-90 167.3 94)">CH1</text>
<text x="197.8" y="94" transform="rotate(-90 197.8 94)">CH2</text>
<text x="228.3" y="94" transform="rotate(-90 228.3 94)">CH3</text>
<text x="258.7" y="94" transform="rotate(-90 258.7 94)">CH4</text>
<text x="58.1" y="100.3" transform="rotate(-90 58.1 100.3)">RLY</text>
<text x="73.3" y="99.1" transform="rotate(-90 73.3 99.1)">RLY</text>
<text x="132.8" y="101.3">PWM1</text>
<text x="151.1" y="101.3">G1</text>
<text x="154.8" y="101.3">G1</text>
<text x="163.3" y="101.3">PWM2</text>
<text x="181.6" y="101.3">G2</text>
<text x="185.3" y="101.3">G2</text>
<text x="193.8" y="101.3">PWM3</text>
<text x="212.1" y="101.3">G3</text>
<text x="215.8" y="101.3">G3</text>
<text x="224.3" y="101.3">PWM4</text>
<text x="242.6" y="101.3">G4</text>
<text x="246.2" y="101.3">G4</text>
<text x="288.1" y="101.3">CH2</text>
<text x="288.1" y="98.7">CH1</text>
<text x="288.4" y="96.2">V12</text>
<text x="9.8" y="106.3">NO</text>
<text x="288.1" y="103.8">CH3</text>
<text x="288.1" y="106.3">CH4</text>
<text x="8.4" y="108.9">COM</text>
<text x="158.4" y="110.5" transform="rotate(-90 158.4 110.5)">G1</text>
<text x="167.3" y="113.3" transform="rotate(-90 167.3 113.3)">GND</text>
<text x="188.9" y="110.5" transform="rotate(-90 188.9 110.5)">G2</text>
<text x="197.8" y="113.3" transform="rotate(-90 197.8 113.3)">GND</text>
<text x="219.4" y="110.5" transform="rotate(-90 219.4 110.5)">G3</text>
<text x="228.3" y="113.3" transform="rotate(-90 228.3 113.3)">GND</text>
<text x="249.8" y="110.5" transform="rotate(-90 249.8 110.5)">G4</text>
<text x="258.7" y="113.3" transform="rotate(-90 258.7 113.3)">GND</text>
<text x="58.1" y="116.7" transform="rotate(-90 58.1 116.7)">V12</text>
<text x="73.3" y="118.4" transform="rotate(-90 73.3 118.4)">GND</text>
<text x="75.9" y="115.6" transform="rotate(-90 75.9 115.6)">G5</text>
<text x="35.2" y="120.4" transform="rotate(-90 35.2 120.4)">RLY</text>
<text x="45.4" y="121.1" transform="rotate(-90 45.4 121.1)">COM</text>
<text x="54.5" y="121.6">G5</text>
<text x="69.8" y="121.6">AUX</text>
<text x="158.4" y="127.3" transform="rotate(-90 158.4 127.3)">GND</text>
<text x="188.9" y="127.3" transform="rotate(-90 188.9 127.3)">GND</text>
<text x="219.4" y="127.3" transform="rotate(-90 219.4 127.3)">GND</text>
<text x="249.8" y="127.3" transform="rotate(-90 249.8 127.3)">GND</text>
<text x="75.9" y="132.3" transform="rotate(-90 75.9 132.3)">GND</text>
</g>
<g font-size="1.8" fill="#a90000">
<text x="71.7" y="27.7">1</text>
<text x="89.5" y="27.7">4</text>
<text x="26.6" y="30.2">1</text>
<text x="26.6" y="32.8">2</text>
<text x="71.7" y="32.8">2</text>
<text x="89.5" y="32.8">3</text>
<text x="154.9" y="42.9">1</text>
<text x="154.9" y="45.5">2</text>
<text x="154.9" y="48">3</text>
<text x="154.9" y="50.5">4</text>
<text x="154.9" y="53.1">5</text>
<text x="154.9" y="55.6">6</text>
<text x="154.9" y="58.2">7</text>
<text x="154.9" y="60.7">8</text>
<text x="35.3" y="101" transform="rotate(-90 35.3 101)">5</text>
<text x="42.9" y="101" transform="rotate(-90 42.9 101)">4</text>
<text x="48" y="101" transform="rotate(-90 48 101)">3</text>
<text x="160.6" y="101.3">1</text>
<text x="167.4" y="98.5" transform="rotate(-90 167.4 98.5)">2</text>
<text x="191.1" y="101.3">1</text>
<text x="197.9" y="98.5" transform="rotate(-90 197.9 98.5)">2</text>
<text x="221.5" y="101.3">1</text>
<text x="228.3" y="98.5" transform="rotate(-90 228.3 98.5)">2</text>
<text x="252" y="101.3">1</text>
<text x="258.8" y="98.5" transform="rotate(-90 258.8 98.5)">2</text>
<text x="295.8" y="96.3">1</text>
<text x="295.8" y="98.8">2</text>
<text x="295.8" y="101.3">3</text>
<text x="16.4" y="106.4">1</text>
<text x="66.6" y="106.4">2</text>
<text x="73.4" y="103.6" transform="rotate(-90 73.4 103.6)">3</text>
<text x="167.4" y="106.1" transform="rotate(-90 167.4 106.1)">3</text>
<text x="197.9" y="106.1" transform="rotate(-90 197.9 106.1)">3</text>
<text x="228.3" y="106.1" transform="rotate(-90 228.3 106.1)">3</text>
<text x="258.8" y="106.1" transform="rotate(-90 258.8 106.1)">3</text>
<text x="295.8" y="103.9">4</text>
<text x="295.8" y="106.4">5</text>
<text x="16.4" y="109">2</text>
<text x="35.3" y="113.7" transform="rotate(-90 35.3 113.7)">2</text>
<text x="45.5" y="113.7" transform="rotate(-90 45.5 113.7)">1</text>
<text x="73.4" y="111.2" transform="rotate(-90 73.4 111.2)">1</text>
</g>
</svg>
